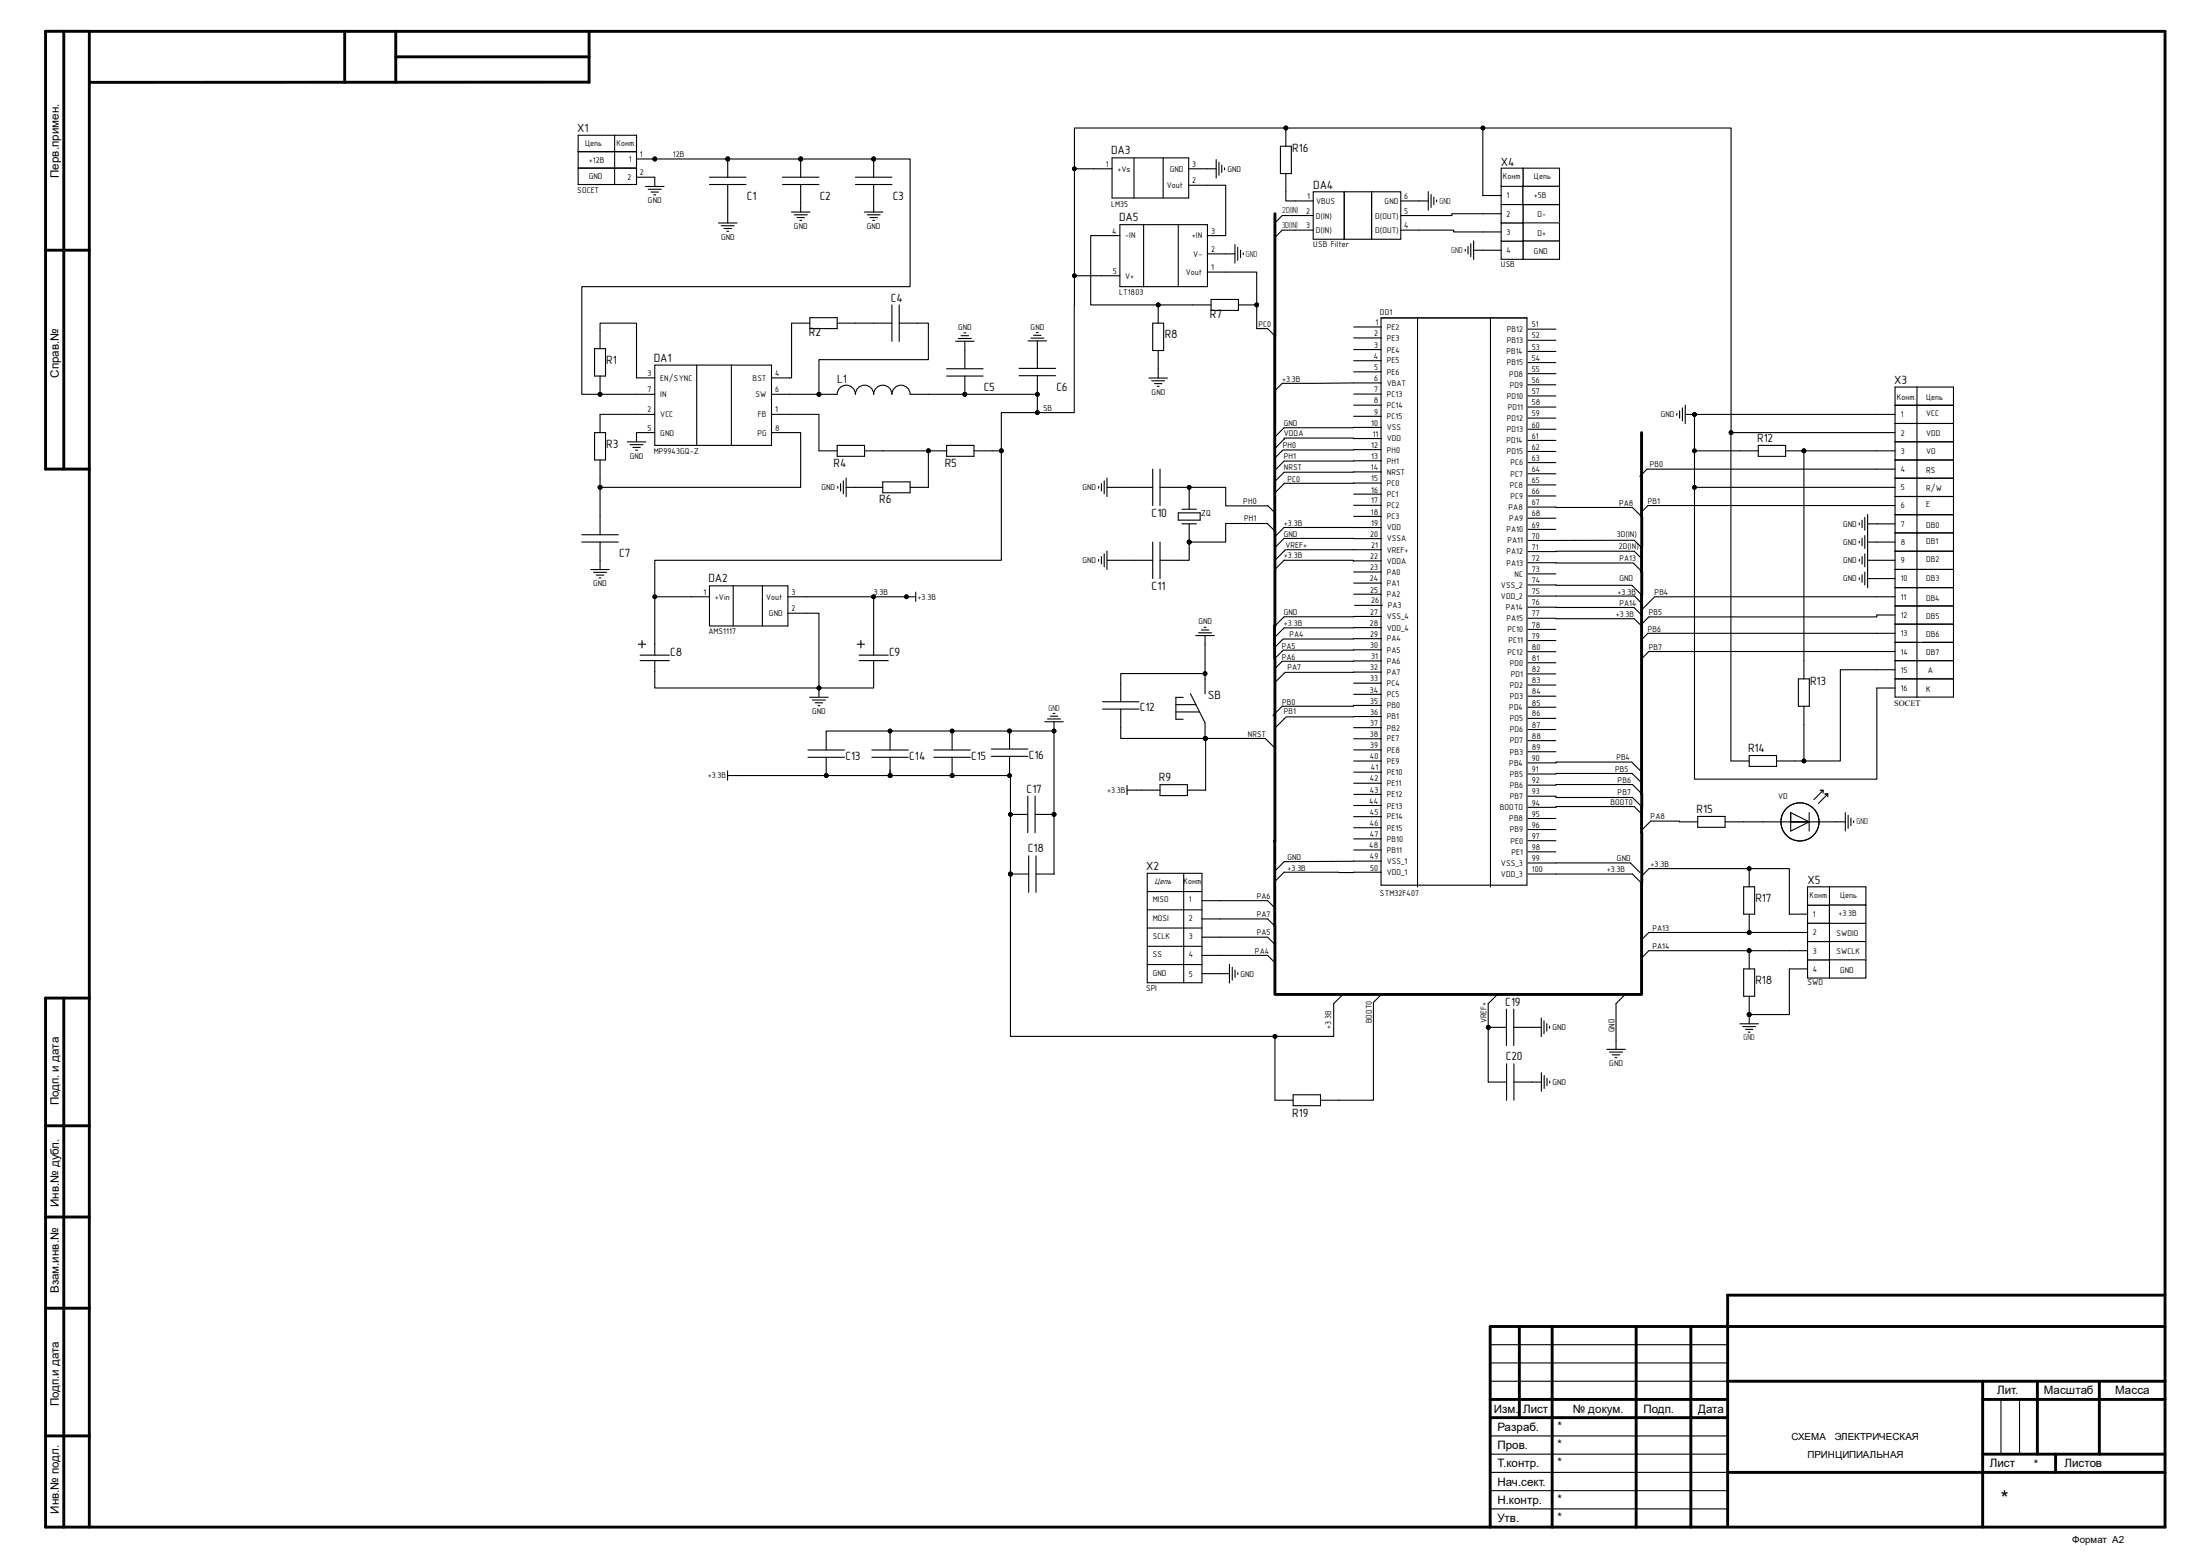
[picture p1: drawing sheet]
<svg xmlns="http://www.w3.org/2000/svg" width="257mm" height="182mm" viewBox="0 0 257 182" stroke-linecap="round" stroke-linejoin="round" font-family="sans-serif">
<g fill="none" stroke="#000" stroke-width=".34">
<path d="M7.5 3.7v51.1M10.4 3.7v174.7M40.3 3.7v5.9M46.2 3.6v6M46.2 6.6h22.6M68.8 9.6h-58.4M68.8 3.7v5.9M5.3 29.2h5.1M10.4 54.8h-5.1v-51.1h247.6v174.7h-247.6v-61.8h5.1M7.5 116.6v61.8M5.3 131.5h5.1M5.3 152.8h5.1"/>
<path d="M5.3 142.2h5.1M177.5 155v10.6M181.3 155v23.4M191.1 155v23.4M197.5 155v23.4M252.9 151.3h-51.1v26.8M252.9 155h-78.8v23.4M5.3 167.7h5.1M174.1 165.6h27.7M174.1 163.5h27.7M201.8 172h51.1M201.8 161.3h51.1"/>
<path d="M231.6 161.3v17.1M231.6 163.5h21.3M231.6 169.9h21.3M238 161.3v8.6M240.1 169.9v2.1M245.2 161.3v8.6"/>
</g>
<g fill="none" stroke="#000" stroke-width=".13">
<path d="M85 18.6v2.1M93.5 18.6v2.1M102.1 18.6v2.1M127.8 19.7h2.1M129.9 18.4h9v4.7h-9zM132.5 18.4v4.7M135.9 18.4v4.7M138.9 19.7h3.2M142.1 18.6v2.2M142.4 19v1.5M142.7 19.3v.9M143 19.6v.2"/>
<path d="M149.6 17.1h1.3v3.2h-1.3zM150.2 14.9v2.2M70.1 38.6v2.1M75.4 21.8h2.2M75.7 22.1h1.5M76.1 22.4h.8M76.4 22.8h.2M76.5 20.7v1.1M82.9 20.7h4.2M82.9 21.6h4.2M83.9 26h2.2M84.3 26.4h1.5"/>
<path d="M84.6 26.7h.8M84.9 27h.2M85 21.6v2.1M85 25v1M91.4 20.7h4.3M91.4 21.6h4.3M92.5 24.8h2.1M92.5 37.8h2.1M92.8 25.1h1.5M93.1 25.4h.9M93.4 25.7h.2M93.5 21.6v3.2"/>
<path d="M94.6 37.1h3.2v1.3h-3.2zM97.8 37.8h2.1M99.9 20.7h4.3M99.9 21.6h4.3M101 24.8h2.1M101.3 25.1h1.5M101.6 25.4h.9M102 25.7h.2M102.1 21.6v3.2M102.1 37.8h2.1M104.2 35.6v4.3M105 37.8h2.2"/>
<path d="M105 35.6v4.3M111.6 39.9h2.2M112 39.5h1.5M112.3 39.2h.8M112.6 38.9h.2M112.7 39.9v3.2M120.1 39.8h2.2M120.4 39.5h1.5M120.8 39.2h.8M121.1 38.8h.2M121.2 39.8v3.2M128.7 27.5h2.1"/>
<path d="M128.7 32.2h2.1M130.8 26.2h10.3v7.3h-10.3zM133.6 26.2v7.3M134.7 37.8h1.2v3.1h-1.2zM135.3 35.6v2.2M137.6 26.2v7.3M138.9 21.6h2.1M139.4 35.6h2.1M141.1 31.8h2.1M141.1 29.7h3.2M141.1 27.5h2.1M141.5 35h3.2v1.3h-3.2z"/>
<path d="M144.3 28.6v2.1M144.6 28.9v1.5M144.7 35.6h2.1M144.9 29.2v.9M145.2 29.5v.3M148.1 38.4l.8 .8M149.8 25.2l-.9 .8M149.8 26.9l-.9 .8M150.2 20.3v2.1M151.3 23.5h2.1M151.3 25.2h2.1M151.3 26.9h2.1"/>
<path d="M153.4 22.4h3.6v5.5h-3.6zM157 22.4h3.2v5.5h-3.2zM160.2 22.4h3.4v5.5h-3.4zM163.6 23.5h3.3M163.6 25.2h2.2M163.6 26.9h2.2M166.9 22.4v2.2M167.2 22.7v1.5M167.5 23v.9M167.8 23.4v.2M171.2 29.1v.2M171.5 28.8v.9"/>
<path d="M171.8 28.5v1.5M172.1 28.1v2.2M172.1 29.2h1.1M69.5 50.5h1.2v3.2h-1.2zM69.5 40.7h1.2v3.2h-1.2zM70.1 43.9v2.2M70.1 48.4v2.1M70.1 53.7v2.2M73.3 51.6h2.1M73.6 51.9h1.5M73.9 52.3h.9M74.3 52.6h.2"/>
<path d="M74.4 48.4h2.1M74.4 44.1h2.1M74.4 46.1h2.1M76.5 42.6l13.6 .1v9.3h-13.6zM76.5 50.5h-2.1v1.1M81.4 42.6v9.4M85.4 42.6v9.4M90.1 48.4h2.2M90.1 44.1h2.2M90.1 50.5h2.2M90.1 46.1h2.2M95.7 46.1h2.1a1.07 1.07 0 0 1 1.1-1.1 1.07 1.07 0 0 1 1 1.1 1.07 1.07 0 0 1 1.1-1.1 1.07 1.07 0 0 1 1.1 1.1 1.06 1.06 0 0 1 1-1.1 1.06 1.06 0 0 1 1.1 1.1 1.06 1.06 0 0 1 1.1-1.1 1.06 1.06 0 0 1 1 1.1h2.2"/>
<path d="M95.7 52.7h2.1M97.8 52h3.2v1.3h-3.2zM97.9 56.8v.2M98.2 56.5v.9M98.5 56.2v1.5M98.8 55.8v2.2M98.8 56.9h1.1M101 52.7h2.1M108.5 52.7h2.1M110.6 52h3.2v1.3h-3.2zM110.6 43.9h4.2M110.6 43.1h4.2"/>
<path d="M112.7 43.9v2.2M113.8 52.7h2.1M119.1 43.9h4.2M119.1 43h4.2M121.2 43.9v2.1M128.3 56.8v.2M128.7 56.5v.9M129 56.2v1.5M129.3 56.9h1.1M129.3 55.8v2.2M132.5 56.9h2.2M134.2 44.2h2.2"/>
<path d="M134.5 44.5h1.6M134.7 54.8v4.3M134.9 44.8h.8M135.2 45.1h.2M135.3 40.9v3.3M135.5 56.9h2.1M135.5 54.8v4.3M137.6 59.9h2.6v.9h-2.6zM138.1 59.5h1.7M138.9 57.4v2.1M148.1 59.1l.8 .8M149.7 52.7l-.8 .9"/>
<path d="M149.8 44.8l-.9 .8M150 53.9l-1.1 1.1M150 55.2l-1.1 1.1M150 50l-1.1 1.1M150 56.5l-1.1 1.1M150 51.3l-1.1 1.1M190.7 59.3l1.1 1.1M192.4 54.8l-.8 .8M192.5 59.1l-.8 .8M195.9 48.3v.2M196.2 48v.8M196.5 47.6v1.6"/>
<path d="M196.9 47.3v2.2M196.9 48.4h1.1M203.3 52.7h2.1M205.4 52h3.2v1.3h-3.2zM208.6 52.7h2.1M68 63.3h4.2M68 62.5h4.2M69 66.5h2.2M69.3 66.9h1.6M69.7 67.2h.8M70 67.5h.2M70.1 60.3v2.2"/>
<path d="M70.1 63.3v3.2M74.6 75.3h.8M74.8 76.5h3.4M74.8 77.2h3.4M75 74.8v.9M76.5 75.3v1.2M76.5 77.2v1.2M80.8 69.7h2.1M82.9 68.4h9.1v4.7h-9.1zM85.7 68.4v4.7M89.1 68.4v4.7M92 69.7h2.2"/>
<path d="M92 71.6h2.2M100.1 75.3h.9M100.4 76.5h3.4M100.4 77.2h3.4M100.6 74.8v.9M102.1 75.3v1.2M102.1 77.2v1.2M128.3 65.3v.3M128.7 65v.9M129 64.7v1.5M129.3 65.4h1.1M129.3 64.4v2.1"/>
<path d="M130.9 79.8v2.2M132.5 65.4h2.2M134.7 63.3v4.3M135.5 63.3v4.3M135.5 65.4h2.1M138.1 61.2h1.7M138.9 61.2v2.1M139.7 74.2h2.2M140 73.9h1.5M140.3 73.6h.9M140.7 73.3h.2M140.8 74.2v1.1"/>
<path d="M140.8 79.3v1.7M148.1 61.2l.8 .8M149.8 74.8l-.9 .8M149.8 76.1l-.9 .8M149.8 77.3l-.9 .8M150 72.1l-1.1 1.1M150 73.4l-1.1 1.1M150 62.9l-1.1 1.1M150 61.6l-1.1 1.1M150 78.6l-1.1 1.1M150 65.4l-1.1 1.1M190.7 68.4l1.1 1.1"/>
<path d="M190.9 64.4l.9 .8M190.9 63.1l.9 .9M190.9 72.3l.9 .8M190.9 71l.9 .8M190.9 65.9l.9 .8M192.5 74l-.8 .8M192.6 76.1l-.8 .9M192.6 72.1l-.8 .8M192.6 70.4l-.8 .8M210.1 79.3h1.3v3.2h-1.3zM210.7 77.2v2.1M217.2 61.1v.2"/>
<path d="M217.2 63.2v.2M217.2 65.3v.3M217.2 67.5v.2M217.5 60.8v.8M217.5 62.9v.9M217.5 65v.9M217.5 67.2v.8M217.8 60.4v1.5M217.8 62.6v1.5M217.8 64.7v1.5M217.8 66.8v1.5M218.2 63.3h1.1"/>
<path d="M218.2 61.2h1.1M218.2 65.4h1.1M218.2 60.1v8.6M218.2 67.6h1.1M94.4 88.5h4.3M94.4 87.6h4.3M94.6 81.4h2.2M94.9 81.8h1.5M95.2 82.1h.9M95.6 82.4h.2M95.7 80.4v1M96.5 85.5v2.1"/>
<path d="M96.5 88.5v2.1M101.8 88.5h4.3M101.8 87.6h4.3M104 85.5v2.1M104 88.5v2.1M109.1 88.5h4.3M109.1 87.6h4.3M111.2 85.5v2.1M111.2 88.5v2.1M115.8 88.3h4.3M115.8 87.5h4.3M117.9 85.4v2.1"/>
<path d="M117.9 88.3v2.2M117.9 95.1h2.2M120.1 93v4.3M120.2 100v4.2M120.9 95.1h2.2M120.9 93v4.3M121 100v4.2M128.8 82.8h4.3M128.8 82h4.3M130.9 82.8v2.2M133.4 92.3h2.1M135.5 91.7h3.2v1.2h-3.2z"/>
<path d="M137.4 83.2h2.7M137.4 82.3h2.3M138.2 81.5h-.8v2.5h.8M138.7 92.3h2.1M139.1 81l1.7 3.4v1.7M147.8 86.3l1.1 1M149.8 82.5l-1.1 1.1M150 84l-1.1 1.1M190.7 89.1l1.1 1.1M190.7 93.2l1.1 1M190.7 91.6l1.1 1.1M190.7 90.4l1.1 1.1"/>
<path d="M192.8 95.9l-1.1 1.1M196.2 96h2.1M198.3 95.4h3.2v1.2h-3.2zM201.5 96h2.2M202.2 88.9h2.1M204.3 88.3h3.2v1.2h-3.2zM205.9 96h9.7M207.5 88.9h2.2M209.2 94.9l2.1 1.1-2.1 1.1zM210.7 82.5v2.1M211.3 94.9v2.2M212.7 92.3h.3"/>
<path d="M213 92.3l-1.1 1.1M213 92.3v.3M213.2 92.8h.3M213.5 92.8l-1.1 1M213.5 92.8v.3M215.6 94.9v2.2M215.9 95.2v1.6M216.2 95.6v.8M216.5 95.9v.2M118 102.1h2.2M121 102.1h2.2M134 102h6.4v12.8h-6.4z"/>
<path d="M134 112.7h6.4M134 104.1h6.4M134 106.3h6.4M134 108.4h6.4M134 110.5h6.4M138.3 102v12.8M140.4 105.2h2.1M140.4 107.3h2.1M140.4 109.5h2.1M140.4 111.6h2.1M140.4 113.7h3.2M143.6 112.6v2.2"/>
<path d="M144 113v1.5M144.3 113.3v.9M144.6 113.6v.2M148.1 105.2l.8 .9M148.1 107.3l.8 .9M148.1 109.5l.8 .8M148.1 111.6l.8 .9M150 101.9l-1.1 1.1M150 100.7l-1.1 1M156.9 116.2l-1.1 1M189.9 116.2l-1.1 1M190.5 100.8l1.1 1.1"/>
<path d="M190.7 102.1l1.1 1.1M192.6 108.9l-.8 .9M192.6 111.1l-.8 .8M192.6 101.5l-.8 .8M203.3 119.6h2.1M203.6 119.9h1.5M203.7 103.6h1.3v3.2h-1.3zM203.7 113.2h1.3v3.2h-1.3zM204.3 101.5v2.1M204.3 106.8v2.1M204.3 111.1v2.1M204.3 116.4v3.2"/>
<path d="M187.7 122.6h2.2M188 122.9h1.5M188.4 123.2h.8M188.7 123.5h.2M188.8 121.5v1.1M203.9 120.2h.9M204.2 120.6h.2M174.1 157.1h27.7M174.1 159.2h27.7M174.1 176.3h27.7M174.1 174.1h27.7M174.1 169.9h27.7"/>
<path d="M174.1 172h27.7M174.1 167.7h27.7M174.1 161.3h27.7M233.8 163.5v6.4M235.9 163.5v6.4"/>
<circle cx="210.3" cy="96" r="2.23"/>
</g>
<g fill="#000">
<circle cx="85" cy="18.6" r=".22"/>
<circle cx="93.5" cy="18.6" r=".22"/>
<circle cx="102.1" cy="18.6" r=".22"/>
<circle cx="150.2" cy="14.9" r=".22"/>
<circle cx="135.3" cy="35.6" r=".22"/>
<circle cx="146.8" cy="35.6" r=".22"/>
<circle cx="70.1" cy="46.1" r=".22"/>
<circle cx="95.7" cy="46.1" r=".22"/>
<circle cx="108.5" cy="52.7" r=".22"/>
<circle cx="112.7" cy="46.1" r=".22"/>
<circle cx="197.9" cy="48.4" r=".22"/>
<circle cx="210.7" cy="52.7" r=".22"/>
<circle cx="138.9" cy="63.3" r=".22"/>
<circle cx="95.7" cy="80.4" r=".22"/>
<circle cx="96.5" cy="90.6" r=".22"/>
<circle cx="104" cy="90.6" r=".22"/>
<circle cx="111.2" cy="90.6" r=".22"/>
<circle cx="118" cy="102.1" r=".22"/>
<circle cx="204.3" cy="111.1" r=".22"/>
<circle cx="204.3" cy="101.5" r=".22"/>
<circle cx="204.3" cy="108.9" r=".22"/>
<circle cx="204.3" cy="118.5" r=".22"/>
</g>
<g fill="none" stroke="#000" stroke-width=".12">
<circle cx="85" cy="18.6" r=".22"/>
<circle cx="93.5" cy="18.6" r=".22"/>
<circle cx="102.1" cy="18.6" r=".22"/>
<circle cx="150.2" cy="14.9" r=".22"/>
<circle cx="135.3" cy="35.6" r=".22"/>
<circle cx="146.8" cy="35.6" r=".22"/>
<circle cx="70.1" cy="46.1" r=".22"/>
<circle cx="95.7" cy="46.1" r=".22"/>
<circle cx="108.5" cy="52.7" r=".22"/>
<circle cx="112.7" cy="46.1" r=".22"/>
<circle cx="197.9" cy="48.4" r=".22"/>
<circle cx="210.7" cy="52.7" r=".22"/>
<circle cx="138.9" cy="63.3" r=".22"/>
<circle cx="95.7" cy="80.4" r=".22"/>
<circle cx="96.5" cy="90.6" r=".22"/>
<circle cx="104" cy="90.6" r=".22"/>
<circle cx="111.2" cy="90.6" r=".22"/>
<circle cx="118" cy="102.1" r=".22"/>
<circle cx="204.3" cy="111.1" r=".22"/>
<circle cx="204.3" cy="101.5" r=".22"/>
<circle cx="204.3" cy="108.9" r=".22"/>
<circle cx="204.3" cy="118.5" r=".22"/>
</g>
<path d="M211.2 105.7h2.5v2.2h-2.5z" fill-rule="evenodd" fill="#fff"/>
<path d="M211.2 105.7h2.5v2.2h-2.5z" fill="none" stroke="#000" stroke-width=".13"/>
<path d="M213.7 107.9h4.3v2.1h-4.3z" fill-rule="evenodd" fill="#fff"/>
<path d="M213.7 107.9h4.3v2.1h-4.3z" fill="none" stroke="#000" stroke-width=".13"/>
<path d="M213.7 103.6h4.3v2.1h-4.3z" fill-rule="evenodd" fill="#fff"/>
<path d="M213.7 103.6h4.3v2.1h-4.3z" fill="none" stroke="#000" stroke-width=".13"/>
<path d="M213.7 110h4.3v2.1h-4.3z" fill-rule="evenodd" fill="#fff"/>
<path d="M213.7 110h4.3v2.1h-4.3z" fill="none" stroke="#000" stroke-width=".13"/>
<path d="M213.7 112.1h4.3v2.1h-4.3z" fill-rule="evenodd" fill="#fff"/>
<path d="M213.7 112.1h4.3v2.1h-4.3z" fill="none" stroke="#000" stroke-width=".13"/>
<path d="M211.2 112.1h2.5v2.1h-2.5z" fill-rule="evenodd" fill="#fff"/>
<path d="M211.2 112.1h2.5v2.1h-2.5z" fill="none" stroke="#000" stroke-width=".13"/>
<path d="M211.2 110h2.5v2.1h-2.5z" fill-rule="evenodd" fill="#fff"/>
<path d="M211.2 110h2.5v2.1h-2.5z" fill="none" stroke="#000" stroke-width=".13"/>
<path d="M211.2 103.6h2.5v2.1h-2.5z" fill-rule="evenodd" fill="#fff"/>
<path d="M211.2 103.6h2.5v2.1h-2.5z" fill="none" stroke="#000" stroke-width=".13"/>
<path d="M211.2 107.9h2.5v2.1h-2.5z" fill-rule="evenodd" fill="#fff"/>
<path d="M211.2 107.9h2.5v2.1h-2.5z" fill="none" stroke="#000" stroke-width=".13"/>
<path d="M213.7 105.7h4.3v2.2h-4.3z" fill-rule="evenodd" fill="#fff"/>
<path d="M209 106.8h2.2M209 108.9h2.2M209 111.1h2.2M209 113.2h2.2M213.7 105.7h4.3v2.2h-4.3z" fill="none" stroke="#000" stroke-width=".13"/>
<path d="M175.4 21.8h2.5v2.1h-2.5z" fill-rule="evenodd" fill="#fff"/>
<path d="M175.4 21.8h2.5v2.1h-2.5z" fill="none" stroke="#000" stroke-width=".13"/>
<path d="M177.9 23.9h4.3v2.1h-4.3z" fill-rule="evenodd" fill="#fff"/>
<path d="M177.9 23.9h4.3v2.1h-4.3z" fill="none" stroke="#000" stroke-width=".13"/>
<path d="M177.9 19.6h4.3v2.2h-4.3z" fill-rule="evenodd" fill="#fff"/>
<path d="M177.9 19.6h4.3v2.2h-4.3z" fill="none" stroke="#000" stroke-width=".13"/>
<path d="M177.9 26h4.3v2.2h-4.3z" fill-rule="evenodd" fill="#fff"/>
<path d="M177.9 26h4.3v2.2h-4.3z" fill="none" stroke="#000" stroke-width=".13"/>
<path d="M177.9 28.2h4.3v2.1h-4.3z" fill-rule="evenodd" fill="#fff"/>
<path d="M177.9 28.2h4.3v2.1h-4.3z" fill="none" stroke="#000" stroke-width=".13"/>
<path d="M175.4 28.2h2.5v2.1h-2.5z" fill-rule="evenodd" fill="#fff"/>
<path d="M175.4 28.2h2.5v2.1h-2.5z" fill="none" stroke="#000" stroke-width=".13"/>
<path d="M175.4 26h2.5v2.2h-2.5z" fill-rule="evenodd" fill="#fff"/>
<path d="M175.4 26h2.5v2.2h-2.5z" fill="none" stroke="#000" stroke-width=".13"/>
<path d="M175.4 19.6h2.5v2.2h-2.5z" fill-rule="evenodd" fill="#fff"/>
<path d="M175.4 19.6h2.5v2.2h-2.5z" fill="none" stroke="#000" stroke-width=".13"/>
<path d="M175.4 23.9h2.5v2.1h-2.5z" fill-rule="evenodd" fill="#fff"/>
<path d="M175.4 23.9h2.5v2.1h-2.5z" fill="none" stroke="#000" stroke-width=".13"/>
<path d="M177.9 21.8h4.3v2.1h-4.3z" fill-rule="evenodd" fill="#fff"/>
<g fill="none" stroke="#000" stroke-width=".13">
<path d="M67.5 15.8h6.9v5.8h-6.9zM67.5 17.7h6.9M67.5 19.6h6.9M71.8 15.8v5.8M74.4 18.6h31.9v14.9h-38.3v12.6h6.4M125.5 19.7h2.3M173.2 15h-47.7v33.2h-8.5v4.5M70.1 38.6v-.9h4.3v6.4M74.4 20.7h2.1M85 23.7v1.3M92.5 37.8v6.3h-.2M99.9 37.8h2.2"/>
<path d="M107.2 37.8h1.3v4.2h-12.8v4.1h-3.4M125.5 32.2h3.2M128.7 27.5h-1.3v8.1h12M141 21.6h2.2v5.9M143.2 31.8h3.6v6.6h1.3M149.8 26.9h1.5M149.8 25.2h1.5M150.2 22.4v1.1h1.1M158.1 38.2h3.3M158.1 39.5h3.3M161.3 37.1h17.1v66.3h-17.1zM161.3 37.1h17.1"/>
<path d="M165.6 37.1v66.5M165.8 26.9h4v.2h5.6M173.2 29.2h2.2M174.1 37.1v66.5M175.4 25h-5.8v.2h-3.8M175.4 22.8h-2.2v-7.8h29v35.5M177.9 21.8h4.3v2.1h-4.3zM178.5 39.8h3.3M178.5 38.4h3.3M70.1 48.4h4.3M70.1 55.9v4.4M92.3 48.4h3.4v4.3"/>
<path d="M92.3 50.5h1.2v6.4h-23.4M99.9 56.9h3.2M103.1 52.7h5.4v4.2h-2.2M103.1 56.3h3.2v1.3h-3.2zM108.5 46.1h12.7M115.9 52.7h1.1M117 52.7v12.7h-40.5v4.3M121.2 46v2.2M130.4 56.9h2.1M137.6 56.9h5.6v2.2h4.9M138.9 56.9v.5M158.1 40.8h3.3"/>
<path d="M158.1 42.1h3.3M158.1 43.4h3.3M158.1 46h3.3M158.1 47.3h3.3M158.1 48.6h3.3M158.1 57.7h3.3M158.1 59h3.3M161.4 52.5l-11.5 .1-.2 .1M161.4 53.8l-11.4 .1M161.4 55.1l-11.4 .1M161.4 49.9l-11.4 .1M161.4 56.4l-11.4 .1"/>
<path d="M161.4 44.7l-11.6 .1M161.4 51.2h-11.4v.1M178.5 59.2l12.2 .1M178.5 57.9h3.3M178.5 56.6h3.3M178.5 55.3h3.3M178.5 54h3.3M178.5 52.7h3.3M178.5 51.4h3.3M178.5 50.1h3.3M178.5 48.8h3.3M178.5 47.6h3.3"/>
<path d="M178.5 46.2h3.3M178.5 44.9h3.3M178.5 43.6h3.3M178.5 42.4h3.3M178.5 41.1h3.3M192.4 54.8h29M192.5 59.1h28.9M198 56.9v34.1h21.3v-10.6h2.1M198 52.7v4.2h23.4M221.4 52.7h-10.7v24.5M221.4 48.4h-23.4v4.3h5.3M221.4 50.5h-19.2v38.4"/>
<path d="M221.4 47.3h6.8M221.4 45.2h6.8v36.2h-6.8zM221.4 49.5h6.8M221.4 51.6h6.8M221.4 53.7h6.8M221.4 55.9h6.8M221.4 58h6.8M223.9 45.2v36.2M76.5 78.4v2h25.6v-2M80.8 69.7h-4.3v5.6M94.2 71.6h1.5v8.8M94.2 69.7h7.9v5.6"/>
<path d="M102 69.7h5M107 69.2v1.1M130.4 65.4h2.1M140.8 78.7h-9.9v1.1M140.8 75.3v4M148.1 61.2h-4.9v2.1h-4.3v2.1h-1.3M150 62.9h11.4M150 61.6h11.4M150 65.4h8.1v.2l3.3-.1M158.1 60.3h3.3M158.1 66.8h3.3M158.1 68.1h3.3"/>
<path d="M158.1 69.4h3.3M158.1 79.8h3.3M158.2 70.7h3.3M161.4 74.6h-11.5l-.1 .2M161.4 75.9h-11.5l-.1 .2M161.4 77.2l-11.6 .1M161.4 78.5h-11.3l-.1 .1M161.4 72l-11.4 .1M161.4 73.3l-11.4 .1M161.4 64.2h-11.2l-1.3 1.2M178.5 68.3l12.1 .1h.1M178.5 70.9l12.4 .1"/>
<path d="M178.5 65.7l12.3 .1 .1 .1M178.5 78.7h3.3M178.5 77.4h3.3M178.5 76.1h3.3M178.5 74.8h3.3M178.5 73.5h3.3M178.5 72.2h3.3M178.5 69.6h12.4l.9 .9M178.5 67h3.3M178.5 61.8h3.3M178.5 60.5h3.3M181.7 72.3h9.2"/>
<path d="M190.9 64.4h-12.4M190.9 63.1h-12.4M192.5 74h28.9M192.6 76.1h28.8M219.3 61.2h2.1M219.3 63.3h2.1M219.3 65.4h2.1M219.3 67.6h2.1M221.4 69.7h-28.1l-.7 .7M221.4 78.2h-6.4v10.7h-4.3M221.4 71.8h-2.1v.3h-26.7M221.4 60.1h6.8"/>
<path d="M221.4 62.3h6.8M221.4 64.4h6.8M221.4 66.5h6.8M221.4 68.6h6.8M221.4 70.8h6.8M221.4 72.9h6.8M221.4 75h6.8M221.4 77.2h6.8M221.4 79.3h6.8M85 90.6h33v4.5h-.1M85 90.1v1M104 85.4v.1"/>
<path d="M104 90v.6M111.2 85.4v.1M117.9 85.4h-21.4v.1M117.9 85.4h5.2v9.7M117.9 85.4h.1M117.9 90.5v.1M118 95.1v26h37.8v-3.9M122.1 84.3h2.1M122.4 84h1.5M122.7 83.7h.9M123 83.3h.2M123.1 95.1h.1"/>
<path d="M123.1 95.1l.1 7M123.1 84.3v1.1M130.9 85v1.3h9.9M131.7 91.8v1M131.7 92.3h1.7M140.8 86.1v.2h7M140.8 86.3v6M158.1 81.1h3.3M158.1 85h3.3M158.1 86.3h3.3M158.1 87.6h3.3M158.1 88.9h3.3"/>
<path d="M158.1 90.2h3.3M158.1 91.5h3.3M158.1 92.8h3.3M158.1 94.1h3.3M158.1 95.4h3.3M158.1 96.7h3.3M158.1 98h3.3M158.1 99.3h3.3M161.4 83.7h-11.1l-.3 .3M161.4 82.4h-3.3v.1h-8.3M178.5 93h3.3v.2h8.9M178.5 94.3h3.3v-.1h9.1l.9 .9"/>
<path d="M178.5 99.5h3.3M178.5 98.2h3.3M178.5 96.9h3.3M178.5 95.6h3.3M178.5 87.8h3.3M178.5 86.5h3.3M178.5 85.2h3.3M178.5 83.9h3.3M178.5 82.6h3.3M178.5 81.3h3.3M178.5 80h3.3M190.7 89.1l-.1-.1h-8.8v.1h-3.3"/>
<path d="M190.7 90.4h-12.2M190.7 91.6l-12.2 .1M192.8 95.9h3.4v.1M203.7 96h2.2M210.7 84.6v4.3h-1M142.5 107.3h5.6M142.5 109.5h5.6M142.5 111.6h5.6M142.5 105.2h5.6M150 101.9h11.4M161.3 116.2l-.9 .9v11.4h-6.1M161.4 100.6l-11.4 .1"/>
<path d="M174.9 116.2l-1 1v9.2h2.1M176 117.9v4.2M176.8 117.9v4.2M178.5 100.8h12M178.5 102.1h12.2M180.1 118.9v2.2M180.4 119.2v1.6M180.7 119.6v.8M181 119.9v.2M188.8 117.2v4.3M192.6 108.9h16.4M192.6 111.1h16.4"/>
<path d="M192.6 101.5h16.4v5.3M209 113.2v5.3h-4.7M148.9 121.1v7.4h2.2M151.1 127.9h3.2v1.3h-3.2zM173.9 120h2.1M176 124.3v4.2M176.8 120h3.3M176.9 124.3v4.2M176.9 126.4h3.2M180.1 125.3v2.2M180.4 125.6v1.5M180.7 126v.8"/>
<path d="M181 126.3v.2"/>
</g>
<g fill="#000">
<circle cx="76.5" cy="18.6" r=".22"/>
<circle cx="85" cy="18.6" r=".22"/>
<circle cx="93.5" cy="18.6" r=".22"/>
<circle cx="102.1" cy="18.6" r=".22"/>
<circle cx="125.5" cy="19.7" r=".22"/>
<circle cx="150.2" cy="14.9" r=".22"/>
<circle cx="173.2" cy="15" r=".22"/>
<circle cx="125.5" cy="32.2" r=".22"/>
<circle cx="135.3" cy="35.6" r=".22"/>
<circle cx="146.8" cy="35.6" r=".22"/>
<circle cx="70.1" cy="46.1" r=".22"/>
<circle cx="70.1" cy="56.9" r=".22"/>
<circle cx="95.7" cy="46.1" r=".22"/>
<circle cx="108.5" cy="52.7" r=".22"/>
<circle cx="112.7" cy="46.1" r=".22"/>
<circle cx="117" cy="52.7" r=".22"/>
<circle cx="121.2" cy="48.2" r=".22"/>
<circle cx="121.2" cy="46.1" r=".22"/>
<circle cx="138.9" cy="56.9" r=".22"/>
<circle cx="197.9" cy="52.7" r=".22"/>
<circle cx="197.9" cy="56.9" r=".22"/>
<circle cx="197.9" cy="48.4" r=".22"/>
<circle cx="202.2" cy="50.5" r=".22"/>
<circle cx="210.7" cy="52.7" r=".22"/>
<circle cx="76.5" cy="69.7" r=".22"/>
<circle cx="102" cy="69.7" r=".22"/>
<circle cx="105.9" cy="69.7" r=".22"/>
<circle cx="138.9" cy="63.3" r=".22"/>
<circle cx="140.8" cy="78.7" r=".22"/>
<circle cx="95.7" cy="80.4" r=".22"/>
<circle cx="96.5" cy="90.6" r=".22"/>
<circle cx="104" cy="85.4" r=".22"/>
<circle cx="104" cy="90.6" r=".22"/>
<circle cx="111.2" cy="90.6" r=".22"/>
<circle cx="111.2" cy="85.4" r=".22"/>
<circle cx="117.9" cy="85.4" r=".22"/>
<circle cx="117.9" cy="90.6" r=".22"/>
<circle cx="118" cy="95.1" r=".22"/>
<circle cx="123.1" cy="95.1" r=".22"/>
<circle cx="123.1" cy="85.4" r=".22"/>
<circle cx="140.8" cy="86.3" r=".22"/>
<circle cx="210.7" cy="88.9" r=".22"/>
<circle cx="118" cy="102.1" r=".22"/>
<circle cx="204.3" cy="111.1" r=".22"/>
<circle cx="204.3" cy="108.9" r=".22"/>
<circle cx="204.3" cy="118.5" r=".22"/>
<circle cx="148.9" cy="121.1" r=".22"/>
<circle cx="173.9" cy="120" r=".22"/>
</g>
<g fill="none" stroke="#000" stroke-width=".12">
<circle cx="76.5" cy="18.6" r=".22"/>
<circle cx="85" cy="18.6" r=".22"/>
<circle cx="93.5" cy="18.6" r=".22"/>
<circle cx="102.1" cy="18.6" r=".22"/>
<circle cx="125.5" cy="19.7" r=".22"/>
<circle cx="150.2" cy="14.9" r=".22"/>
<circle cx="173.2" cy="15" r=".22"/>
<circle cx="125.5" cy="32.2" r=".22"/>
<circle cx="135.3" cy="35.6" r=".22"/>
<circle cx="146.8" cy="35.6" r=".22"/>
<circle cx="70.1" cy="46.1" r=".22"/>
<circle cx="70.1" cy="56.9" r=".22"/>
<circle cx="95.7" cy="46.1" r=".22"/>
<circle cx="108.5" cy="52.7" r=".22"/>
<circle cx="112.7" cy="46.1" r=".22"/>
<circle cx="117" cy="52.7" r=".22"/>
<circle cx="121.2" cy="48.2" r=".22"/>
<circle cx="121.2" cy="46.1" r=".22"/>
<circle cx="138.9" cy="56.9" r=".22"/>
<circle cx="197.9" cy="52.7" r=".22"/>
<circle cx="197.9" cy="56.9" r=".22"/>
<circle cx="197.9" cy="48.4" r=".22"/>
<circle cx="202.2" cy="50.5" r=".22"/>
<circle cx="210.7" cy="52.7" r=".22"/>
<circle cx="76.5" cy="69.7" r=".22"/>
<circle cx="102" cy="69.7" r=".22"/>
<circle cx="105.9" cy="69.7" r=".22"/>
<circle cx="138.9" cy="63.3" r=".22"/>
<circle cx="140.8" cy="78.7" r=".22"/>
<circle cx="95.7" cy="80.4" r=".22"/>
<circle cx="96.5" cy="90.6" r=".22"/>
<circle cx="104" cy="85.4" r=".22"/>
<circle cx="104" cy="90.6" r=".22"/>
<circle cx="111.2" cy="90.6" r=".22"/>
<circle cx="111.2" cy="85.4" r=".22"/>
<circle cx="117.9" cy="85.4" r=".22"/>
<circle cx="117.9" cy="90.6" r=".22"/>
<circle cx="118" cy="95.1" r=".22"/>
<circle cx="123.1" cy="95.1" r=".22"/>
<circle cx="123.1" cy="85.4" r=".22"/>
<circle cx="140.8" cy="86.3" r=".22"/>
<circle cx="210.7" cy="88.9" r=".22"/>
<circle cx="118" cy="102.1" r=".22"/>
<circle cx="204.3" cy="111.1" r=".22"/>
<circle cx="204.3" cy="108.9" r=".22"/>
<circle cx="204.3" cy="118.5" r=".22"/>
<circle cx="148.9" cy="121.1" r=".22"/>
<circle cx="173.9" cy="120" r=".22"/>
</g>
<path d="M148.9 25v91.2h42.9v-65.7" fill="none" stroke="#000" stroke-width=".34"/>
<text font-size="2.3" x="233.7" y="175.8">*</text>
<g font-size="1.4">
<text x="67.4" y="15.4">X1</text>
<text x="151" y="17.8">R16</text>
<text x="6.9" y="20.8" transform="rotate(-90 6.9 20.8)">Перв.примен.</text>
<text x="87.2" y="23.3">C1</text>
<text x="95.8" y="23.3">C2</text>
<text x="104.3" y="23.3">C3</text>
<text x="129.8" y="18">DA3</text>
<text x="153.4" y="22.1">DA4</text>
<text x="175.3" y="19.3">X4</text>
<text x="130.7" y="25.9">DA5</text>
<text x="104.1" y="35.2">C4</text>
<text x="94.5" y="39.3">R2</text>
<text x="136.1" y="39.5">R8</text>
<text x="141.4" y="37.2">R7</text>
<text x="6.9" y="44.1" transform="rotate(-90 6.9 44.1)">Справ.№</text>
<text x="70.8" y="42.5">R1</text>
<text x="76.4" y="42.2">DA1</text>
<text x="97.8" y="44.7">L1</text>
<text x="114.9" y="45.7">C5</text>
<text x="123.4" y="45.7">C6</text>
<text x="221.3" y="44.8">X3</text>
<text x="70.8" y="52.3">R3</text>
<text x="205.3" y="51.6">R12</text>
<text x="97.4" y="54.5">R4</text>
<text x="102.7" y="58.8">R6</text>
<text x="110.4" y="54.5">R5</text>
<text x="72.3" y="65.1">C7</text>
<text x="134.5" y="60.4">C10</text>
<text x="82.8" y="68">DA2</text>
<text x="134.5" y="68.9">C11</text>
<text x="78.3" y="76.6">C8</text>
<text x="103.9" y="76.6">C9</text>
<text x="133.1" y="83.1">C12</text>
<text x="141.1" y="81.7">SB</text>
<text x="211.5" y="80">R13</text>
<text x="98.8" y="88.7">C13</text>
<text x="106.2" y="88.7">C14</text>
<text x="113.5" y="88.7">C15</text>
<text x="120.2" y="88.6">C16</text>
<text x="204.2" y="87.8">R14</text>
<text x="119.9" y="92.6">C17</text>
<text x="135.4" y="91.3">R9</text>
<text x="198.2" y="95">R15</text>
<text x="120.1" y="99.6">C18</text>
<text x="133.9" y="101.6">X2</text>
<text x="205.1" y="105.4">R17</text>
<text x="211.2" y="103.3">X5</text>
<text x="175.9" y="117.5">C19</text>
<text x="205.1" y="114.9">R18</text>
<text x="175.9" y="123.9">C20</text>
<text x="6.9" y="129.1" transform="rotate(-90 6.9 129.1)">Подп. и дата</text>
<text x="151" y="130.5">R19</text>
<text x="6.9" y="141" transform="rotate(-90 6.9 141)">Инв.№ дубл.</text>
<text x="6.9" y="151" transform="rotate(-90 6.9 151)">Взам.инв.№</text>
<text x="6.9" y="164.3" transform="rotate(-90 6.9 164.3)">Подп.и дата</text>
<text x="174.5" y="165">Изм.</text>
<text x="174.9" y="167.1">Разраб.</text>
<text x="177.9" y="165">Лист</text>
<text x="181.9" y="167">*</text>
<text x="183.7" y="165">№ докум.</text>
<text x="192" y="165">Подп.</text>
<text x="198.4" y="165">Дата</text>
<text x="233.3" y="162.9">Лит.</text>
<text x="238.8" y="162.9">Масштаб</text>
<text x="247.1" y="162.9">Масса</text>
<text x="174.9" y="171.4">Т.контр.</text>
<text x="174.9" y="173.5">Нач.сект.</text>
<text x="174.9" y="169.2">Пров.</text>
<text x="181.9" y="169.1">*</text>
<text x="181.9" y="171.3">*</text>
<text x="232.5" y="171.4">Лист</text>
<text x="237.6" y="171.5">*</text>
<text x="241.2" y="171.4">Листов</text>
<text x="6.9" y="176.8" transform="rotate(-90 6.9 176.8)">Инв.№ подл.</text>
<text x="174.9" y="177.8">Утв.</text>
<text x="174.9" y="175.6">Н.контр.</text>
<text x="181.9" y="177.7">*</text>
<text x="181.9" y="175.5">*</text>
</g>
<g font-size="1.1">
<text x="209.3" y="168.2">СХЕМА</text>
<text x="211.2" y="170.3">ПРИНЦИПИАЛЬНАЯ</text>
<text x="214.3" y="168.2">ЭЛЕКТРИЧЕСКАЯ</text>
<text x="242.1" y="180.3">Формат A2</text>
</g>
<g font-size="1">
<text x="68.4" y="17.1">Цепь</text>
<text x="72" y="17.1">Конт.</text>
<text x="67.4" y="22.5">SOCET</text>
<text x="68.8" y="19">+12В</text>
<text x="68.8" y="20.9">GND</text>
<text x="73.3" y="21">2</text>
<text x="73.4" y="18.9">1</text>
<text x="74.8" y="18.4">1</text>
<text x="74.8" y="20.5">2</text>
<text x="75.7" y="23.7">GND</text>
<text x="78.6" y="18.4">12В</text>
<text x="129.2" y="19.5">1</text>
<text x="130.6" y="20.1">+Vs</text>
<text x="136.3" y="22">Vout</text>
<text x="136.7" y="20.1">GND</text>
<text x="139.3" y="19.5">3</text>
<text x="139.3" y="21.4">2</text>
<text x="143.4" y="20.1">GND</text>
<text x="152.7" y="23.3">1</text>
<text x="153.8" y="23.8">VBUS</text>
<text x="161.8" y="23.8">GND</text>
<text x="164" y="23.3">6</text>
<text x="168.1" y="23.8">GND</text>
<text x="175.6" y="20.9">Конт</text>
<text x="176" y="23.2">1</text>
<text x="179.2" y="20.9">Цепь</text>
<text x="179.2" y="23.1">+5В</text>
<text x="84.2" y="28">GND</text>
<text x="92.8" y="26.7">GND</text>
<text x="101.3" y="26.7">GND</text>
<text x="129.8" y="24.1">LM35</text>
<text x="129.9" y="27.3">4</text>
<text x="131.4" y="27.9">-IN</text>
<text x="139.2" y="27.9">+IN</text>
<text x="139.4" y="30">V-</text>
<text x="141.5" y="29.5">2</text>
<text x="141.5" y="27.3">3</text>
<text x="145.5" y="30">GND</text>
<text x="149.8" y="24.9">2D(IN)</text>
<text x="149.8" y="26.7">3D(IN)</text>
<text x="152.6" y="25">2</text>
<text x="152.6" y="26.7">3</text>
<text x="153.4" y="28.8">USB Filter</text>
<text x="153.7" y="25.5">D(IN)</text>
<text x="153.7" y="27.2">D(IN)</text>
<text x="160.7" y="25.5">D(OUT)</text>
<text x="160.7" y="27.2">D(OUT)</text>
<text x="164" y="25">5</text>
<text x="164" y="26.7">4</text>
<text x="169.5" y="29.5">GND</text>
<text x="176" y="25.3">2</text>
<text x="176" y="27.4">3</text>
<text x="176" y="29.5">4</text>
<text x="179.2" y="29.7">GND</text>
<text x="179.6" y="25.4">D-</text>
<text x="179.6" y="27.5">D+</text>
<text x="130" y="32">5</text>
<text x="130.7" y="34.5">LT1803</text>
<text x="131.4" y="32.6">V+</text>
<text x="138.5" y="32.1">Vout</text>
<text x="141.5" y="31.6">1</text>
<text x="175.3" y="31.2">USB</text>
<text x="111.9" y="38.6">GND</text>
<text x="120.4" y="38.5">GND</text>
<text x="147" y="38.2">PC0</text>
<text x="160.5" y="41.9">4</text>
<text x="160.5" y="39.3">2</text>
<text x="160.5" y="40.6">3</text>
<text x="160.7" y="38">1</text>
<text x="161.2" y="36.8">DD1</text>
<text x="162" y="38.5">PE2</text>
<text x="162" y="39.8">PE3</text>
<text x="162" y="41.2">PE4</text>
<text x="176" y="41.4">PB14</text>
<text x="176" y="40.1">PB13</text>
<text x="176" y="38.8">PB12</text>
<text x="178.9" y="40.9">53</text>
<text x="178.9" y="39.5">52</text>
<text x="178.9" y="38.2">51</text>
<text x="75.6" y="43.9">3</text>
<text x="75.6" y="45.8">7</text>
<text x="77.1" y="44.5">EN/SYNC</text>
<text x="77.1" y="46.4">IN</text>
<text x="87.9" y="44.5">BST</text>
<text x="88.3" y="46.4">SW</text>
<text x="90.6" y="45.8">6</text>
<text x="90.6" y="43.9">4</text>
<text x="121.9" y="48">5В</text>
<text x="134.5" y="46.1">GND</text>
<text x="149.8" y="44.6">+3.3В</text>
<text x="160.5" y="47.1">8</text>
<text x="160.5" y="43.2">5</text>
<text x="160.5" y="44.5">6</text>
<text x="160.5" y="45.8">7</text>
<text x="162" y="42.5">PE5</text>
<text x="162" y="43.8">PE6</text>
<text x="162" y="45.1">VBAT</text>
<text x="162" y="46.4">PC13</text>
<text x="162" y="47.7">PC14</text>
<text x="176" y="46.6">PD10</text>
<text x="176" y="42.7">PB15</text>
<text x="176.1" y="47.9">PD11</text>
<text x="176.3" y="44">PD8</text>
<text x="176.4" y="45.3">PD9</text>
<text x="178.9" y="47.3">58</text>
<text x="178.9" y="46">57</text>
<text x="178.9" y="44.7">56</text>
<text x="178.9" y="43.4">55</text>
<text x="178.9" y="42.1">54</text>
<text x="221.6" y="46.7">Конт.</text>
<text x="225" y="46.7">Цепь</text>
<text x="73.6" y="53.6">GND</text>
<text x="75.6" y="48.2">2</text>
<text x="75.6" y="50.3">5</text>
<text x="76.4" y="53">MP9943GQ-Z</text>
<text x="77.1" y="48.7">VCC</text>
<text x="77.1" y="50.9">GND</text>
<text x="88.5" y="50.9">PG</text>
<text x="88.5" y="48.7">FB</text>
<text x="90.6" y="48.2">1</text>
<text x="90.6" y="50.3">8</text>
<text x="149.9" y="52.4">PH0</text>
<text x="150" y="49.8">GND</text>
<text x="150" y="53.6">PH1</text>
<text x="150" y="51">VDDA</text>
<text x="160.2" y="49.7">10</text>
<text x="160.2" y="52.3">12</text>
<text x="160.2" y="53.6">13</text>
<text x="160.4" y="51">11</text>
<text x="160.5" y="48.4">9</text>
<text x="162" y="49">PC15</text>
<text x="162" y="50.2">VSS</text>
<text x="162" y="51.6">VDD</text>
<text x="162" y="52.9">PH0</text>
<text x="176" y="51.8">PD14</text>
<text x="176" y="53.1">PD15</text>
<text x="176" y="50.5">PD13</text>
<text x="176" y="49.2">PD12</text>
<text x="178.9" y="53.8">63</text>
<text x="178.9" y="52.5">62</text>
<text x="178.9" y="51.2">61</text>
<text x="178.9" y="50">60</text>
<text x="178.9" y="48.6">59</text>
<text x="194" y="48.7">GND</text>
<text x="222" y="48.7">1</text>
<text x="222" y="50.9">2</text>
<text x="222" y="53">3</text>
<text x="225" y="48.6">VCC</text>
<text x="225" y="51">VDD</text>
<text x="225" y="53.1">VO</text>
<text x="96" y="57.3">GND</text>
<text x="126.4" y="57.3">GND</text>
<text x="145.2" y="58.9">PH0</text>
<text x="150" y="54.9">NRST</text>
<text x="150.4" y="56.3">PC0</text>
<text x="160.1" y="54.9">14</text>
<text x="160.2" y="56.2">15</text>
<text x="160.2" y="57.5">16</text>
<text x="160.2" y="58.8">17</text>
<text x="162" y="54.1">PH1</text>
<text x="162" y="55.5">NRST</text>
<text x="162" y="56.8">PC0</text>
<text x="162" y="58">PC1</text>
<text x="162" y="59.4">PC2</text>
<text x="176.2" y="59.6">PA8</text>
<text x="176.4" y="57">PC8</text>
<text x="176.4" y="58.3">PC9</text>
<text x="176.4" y="55.7">PC7</text>
<text x="176.4" y="54.4">PC6</text>
<text x="178.9" y="59">67</text>
<text x="178.9" y="57.7">66</text>
<text x="178.9" y="56.4">65</text>
<text x="178.9" y="55.1">64</text>
<text x="189.1" y="59.1">PA8</text>
<text x="192.5" y="58.9">PB1</text>
<text x="192.7" y="54.6">PB0</text>
<text x="222" y="55.1">4</text>
<text x="222" y="57.3">5</text>
<text x="222" y="59.4">6</text>
<text x="225" y="55.2">RS</text>
<text x="225" y="57.4">R/W</text>
<text x="225" y="59.3">E</text>
<text x="126.4" y="65.8">GND</text>
<text x="140.3" y="60.2">ZQ</text>
<text x="145.3" y="60.8">PH1</text>
<text x="150" y="62.7">GND</text>
<text x="150" y="65.2">+3.3В</text>
<text x="150" y="61.4">+3.3В</text>
<text x="150.2" y="64">VREF+</text>
<text x="160.1" y="62.7">20</text>
<text x="160.1" y="65.3">22</text>
<text x="160.1" y="60.1">18</text>
<text x="160.2" y="61.4">19</text>
<text x="160.2" y="64">21</text>
<text x="162" y="60.7">PC3</text>
<text x="162" y="61.9">VDD</text>
<text x="162" y="63.2">VSSA</text>
<text x="162" y="64.6">VREF+</text>
<text x="162" y="65.8">VDDA</text>
<text x="176" y="64.8">PA12</text>
<text x="176" y="62.1">PA10</text>
<text x="176.1" y="63.5">PA11</text>
<text x="176.3" y="60.9">PA9</text>
<text x="178.9" y="65.5">72</text>
<text x="178.9" y="64.2">71</text>
<text x="178.9" y="62.9">70</text>
<text x="178.9" y="61.6">69</text>
<text x="178.9" y="60.3">68</text>
<text x="188.9" y="62.7">3D(IN)</text>
<text x="189.1" y="64.2">2D(IN)</text>
<text x="189.2" y="65.6">PA13</text>
<text x="215.3" y="61.5">GND</text>
<text x="215.3" y="63.7">GND</text>
<text x="215.3" y="65.8">GND</text>
<text x="222" y="61.5">7</text>
<text x="222" y="63.7">8</text>
<text x="222" y="65.8">9</text>
<text x="225" y="61.6">DB0</text>
<text x="225" y="63.5">DB1</text>
<text x="225" y="65.7">DB2</text>
<text x="69.3" y="68.5">GND</text>
<text x="82.2" y="69.5">1</text>
<text x="83.5" y="70.1">+Vin</text>
<text x="89.5" y="70.1">Vout</text>
<text x="89.8" y="72">GND</text>
<text x="92.5" y="69.5">3</text>
<text x="92.5" y="71.4">2</text>
<text x="102.1" y="69.5">3.3В</text>
<text x="107.2" y="70.1">+3.3В</text>
<text x="150" y="71.9">GND</text>
<text x="160" y="67.9">24</text>
<text x="160.1" y="66.6">23</text>
<text x="160.1" y="69.2">25</text>
<text x="160.1" y="71.8">27</text>
<text x="160.2" y="70.5">26</text>
<text x="162" y="67.1">PA0</text>
<text x="162" y="68.5">PA1</text>
<text x="162" y="69.8">PA2</text>
<text x="162.1" y="71">PA3</text>
<text x="175.3" y="70">VDD_2</text>
<text x="175.3" y="68.7">VSS_2</text>
<text x="175.9" y="71.2">PA14</text>
<text x="176" y="66.1">PA13</text>
<text x="176.9" y="67.4">NC</text>
<text x="178.9" y="70.7">76</text>
<text x="178.9" y="69.4">75</text>
<text x="178.9" y="68.1">74</text>
<text x="178.9" y="66.8">73</text>
<text x="189" y="69.5">+3.3В</text>
<text x="189.2" y="67.8">GND</text>
<text x="189.2" y="70.8">PA14</text>
<text x="192.6" y="71.8">PB5</text>
<text x="193.3" y="69.5">PB4</text>
<text x="215.3" y="67.9">GND</text>
<text x="222" y="67.9">10</text>
<text x="222" y="70.1">11</text>
<text x="225" y="67.8">DB3</text>
<text x="225" y="70.1">DB4</text>
<text x="82.8" y="74.1">AMS1117</text>
<text x="140" y="72.9">GND</text>
<text x="149.7" y="75.9">PA5</text>
<text x="149.7" y="77">PA6</text>
<text x="150" y="73.2">+3.3В</text>
<text x="150.6" y="74.4">PA4</text>
<text x="160" y="73.1">28</text>
<text x="160.1" y="74.4">29</text>
<text x="160.1" y="75.7">30</text>
<text x="160.2" y="77">31</text>
<text x="162" y="72.3">VSS_4</text>
<text x="162" y="73.7">VDD_4</text>
<text x="162" y="74.9">PA4</text>
<text x="162" y="76.2">PA5</text>
<text x="162" y="77.6">PA6</text>
<text x="176" y="72.6">PA15</text>
<text x="176.1" y="76.5">PC12</text>
<text x="176.1" y="73.9">PC10</text>
<text x="176.2" y="75.1">PC11</text>
<text x="176.4" y="77.8">PD0</text>
<text x="178.9" y="77.2">81</text>
<text x="178.9" y="75.9">80</text>
<text x="178.9" y="74.6">79</text>
<text x="178.9" y="73.3">78</text>
<text x="178.9" y="72">77</text>
<text x="188.8" y="72.1">+3.3В</text>
<text x="192.5" y="73.8">PB6</text>
<text x="192.6" y="75.9">PB7</text>
<text x="222" y="72.2">12</text>
<text x="222" y="74.3">13</text>
<text x="222" y="76.5">14</text>
<text x="225" y="72.3">DB5</text>
<text x="225" y="74.4">DB6</text>
<text x="225" y="76.5">DB7</text>
<text x="94.9" y="83.4">GND</text>
<text x="122.5" y="83">GND</text>
<text x="149.8" y="82.3">PB0</text>
<text x="150" y="83.4">PB1</text>
<text x="150.4" y="78.3">PA7</text>
<text x="160" y="80.9">34</text>
<text x="160.1" y="78.3">32</text>
<text x="160.1" y="79.6">33</text>
<text x="160.1" y="82.2">35</text>
<text x="160.1" y="83.5">36</text>
<text x="162" y="78.8">PA7</text>
<text x="162" y="80.1">PC4</text>
<text x="162" y="81.4">PC5</text>
<text x="162" y="82.7">PB0</text>
<text x="176.3" y="82.9">PD4</text>
<text x="176.4" y="81.7">PD3</text>
<text x="176.4" y="80.3">PD2</text>
<text x="176.5" y="79">PD1</text>
<text x="178.9" y="83.7">86</text>
<text x="178.9" y="82.4">85</text>
<text x="178.9" y="81.1">84</text>
<text x="178.9" y="79.8">83</text>
<text x="178.9" y="78.5">82</text>
<text x="221.3" y="82.4">SOCET</text>
<text x="222" y="78.6">15</text>
<text x="222" y="80.7">16</text>
<text x="225" y="80.8">K</text>
<text x="225.2" y="78.7">A</text>
<text x="145.8" y="86.1">NRST</text>
<text x="160" y="86.1">38</text>
<text x="160" y="88.7">40</text>
<text x="160.1" y="84.8">37</text>
<text x="160.1" y="87.4">39</text>
<text x="162" y="84">PB1</text>
<text x="162" y="85.3">PB2</text>
<text x="162" y="86.6">PE7</text>
<text x="162" y="87.9">PE8</text>
<text x="162" y="89.2">PE9</text>
<text x="176.3" y="89.5">PB4</text>
<text x="176.4" y="88.1">PB3</text>
<text x="176.4" y="86.8">PD7</text>
<text x="176.4" y="85.6">PD6</text>
<text x="176.4" y="84.2">PD5</text>
<text x="178.9" y="88.9">90</text>
<text x="178.9" y="87.6">89</text>
<text x="178.9" y="86.3">88</text>
<text x="178.9" y="85">87</text>
<text x="188.8" y="88.8">PB4</text>
<text x="82.7" y="90.9">+3.3В</text>
<text x="129.3" y="92.6">+3.3В</text>
<text x="159.9" y="93.9">44</text>
<text x="160" y="91.3">42</text>
<text x="160" y="92.6">43</text>
<text x="160" y="95.2">45</text>
<text x="160.1" y="90">41</text>
<text x="162" y="90.5">PE10</text>
<text x="162" y="91.8">PE11</text>
<text x="162" y="93.1">PE12</text>
<text x="162" y="94.4">PE13</text>
<text x="162" y="95.7">PE14</text>
<text x="175.2" y="94.7">BOOTO</text>
<text x="176.3" y="95.9">PB8</text>
<text x="176.4" y="93.3">PB7</text>
<text x="176.4" y="92">PB6</text>
<text x="176.4" y="90.8">PB5</text>
<text x="178.9" y="95.4">95</text>
<text x="178.9" y="94.1">94</text>
<text x="178.9" y="92.8">93</text>
<text x="178.9" y="91.5">92</text>
<text x="178.9" y="90.2">91</text>
<text x="188.1" y="94">BOOT0</text>
<text x="188.7" y="90.1">PB5</text>
<text x="189" y="92.9">PB7</text>
<text x="189" y="91.4">PB6</text>
<text x="192.8" y="95.7">PA8</text>
<text x="207.7" y="93.4">VD</text>
<text x="150.4" y="100.4">GND</text>
<text x="150.4" y="101.7">+3.3В</text>
<text x="159.9" y="99.1">48</text>
<text x="160" y="96.5">46</text>
<text x="160" y="97.8">47</text>
<text x="160" y="100.4">49</text>
<text x="160.1" y="101.7">50</text>
<text x="162" y="97">PE15</text>
<text x="162" y="98.3">PB10</text>
<text x="162" y="99.6">PB11</text>
<text x="162" y="100.9">VSS_1</text>
<text x="175.3" y="101.1">VSS_3</text>
<text x="176.4" y="97.2">PB9</text>
<text x="176.4" y="98.6">PE0</text>
<text x="176.6" y="99.8">PE1</text>
<text x="178.9" y="100.6">99</text>
<text x="178.9" y="99.3">98</text>
<text x="178.9" y="98">97</text>
<text x="178.9" y="96.7">96</text>
<text x="178.9" y="101.9">100</text>
<text x="187.7" y="101.9">+3.3В</text>
<text x="188.9" y="100.6">GND</text>
<text x="192.8" y="101.3">+3.3В</text>
<text x="216.9" y="96.3">GND</text>
<text x="134.7" y="105.4">MISO</text>
<text x="134.7" y="107.6">MOSI</text>
<text x="134.9" y="103.3">Цепь</text>
<text x="138.3" y="103.3">Конт</text>
<text x="138.9" y="107.6">2</text>
<text x="138.9" y="105.4">1</text>
<text x="146.8" y="105">PA6</text>
<text x="146.8" y="107.1">PA7</text>
<text x="161.2" y="104.6">STM32F407</text>
<text x="162" y="102.2">VDD_1</text>
<text x="175.3" y="102.4">VDD_3</text>
<text x="211.4" y="104.9">Конт</text>
<text x="211.8" y="107.1">1</text>
<text x="214.8" y="107">+3.3В</text>
<text x="215" y="104.9">Цепь</text>
<text x="134.7" y="109.7">SCLK</text>
<text x="134.7" y="111.8">SS</text>
<text x="134.7" y="114">GND</text>
<text x="138.9" y="109.7">3</text>
<text x="138.9" y="111.8">4</text>
<text x="146.6" y="111.4">PA4</text>
<text x="146.8" y="109.3">PA5</text>
<text x="193" y="108.7">PA13</text>
<text x="193" y="110.8">PA14</text>
<text x="211.8" y="109.3">2</text>
<text x="211.8" y="111.4">3</text>
<text x="211.8" y="113.5">4</text>
<text x="214.5" y="109.3">SWDIO</text>
<text x="214.5" y="111.5">SWCLK</text>
<text x="215" y="113.6">GND</text>
<text x="133.9" y="115.8">SPI</text>
<text x="138.9" y="114.2">5</text>
<text x="144.9" y="114.1">GND</text>
<text x="160.2" y="119.5" transform="rotate(-90 160.2 119.5)">BOOT0</text>
<text x="173.7" y="119.5" transform="rotate(-90 173.7 119.5)">VREF+</text>
<text x="211.2" y="115.1">SWD</text>
<text x="155.5" y="120.2" transform="rotate(-90 155.5 120.2)">+3.3В</text>
<text x="181.4" y="120.3">GND</text>
<text x="188" y="124.5">GND</text>
<text x="188.6" y="120.6" transform="rotate(-90 188.6 120.6)">GND</text>
<text x="203.7" y="121.5">GND</text>
<text x="181.4" y="126.7">GND</text>
</g>
</svg>
